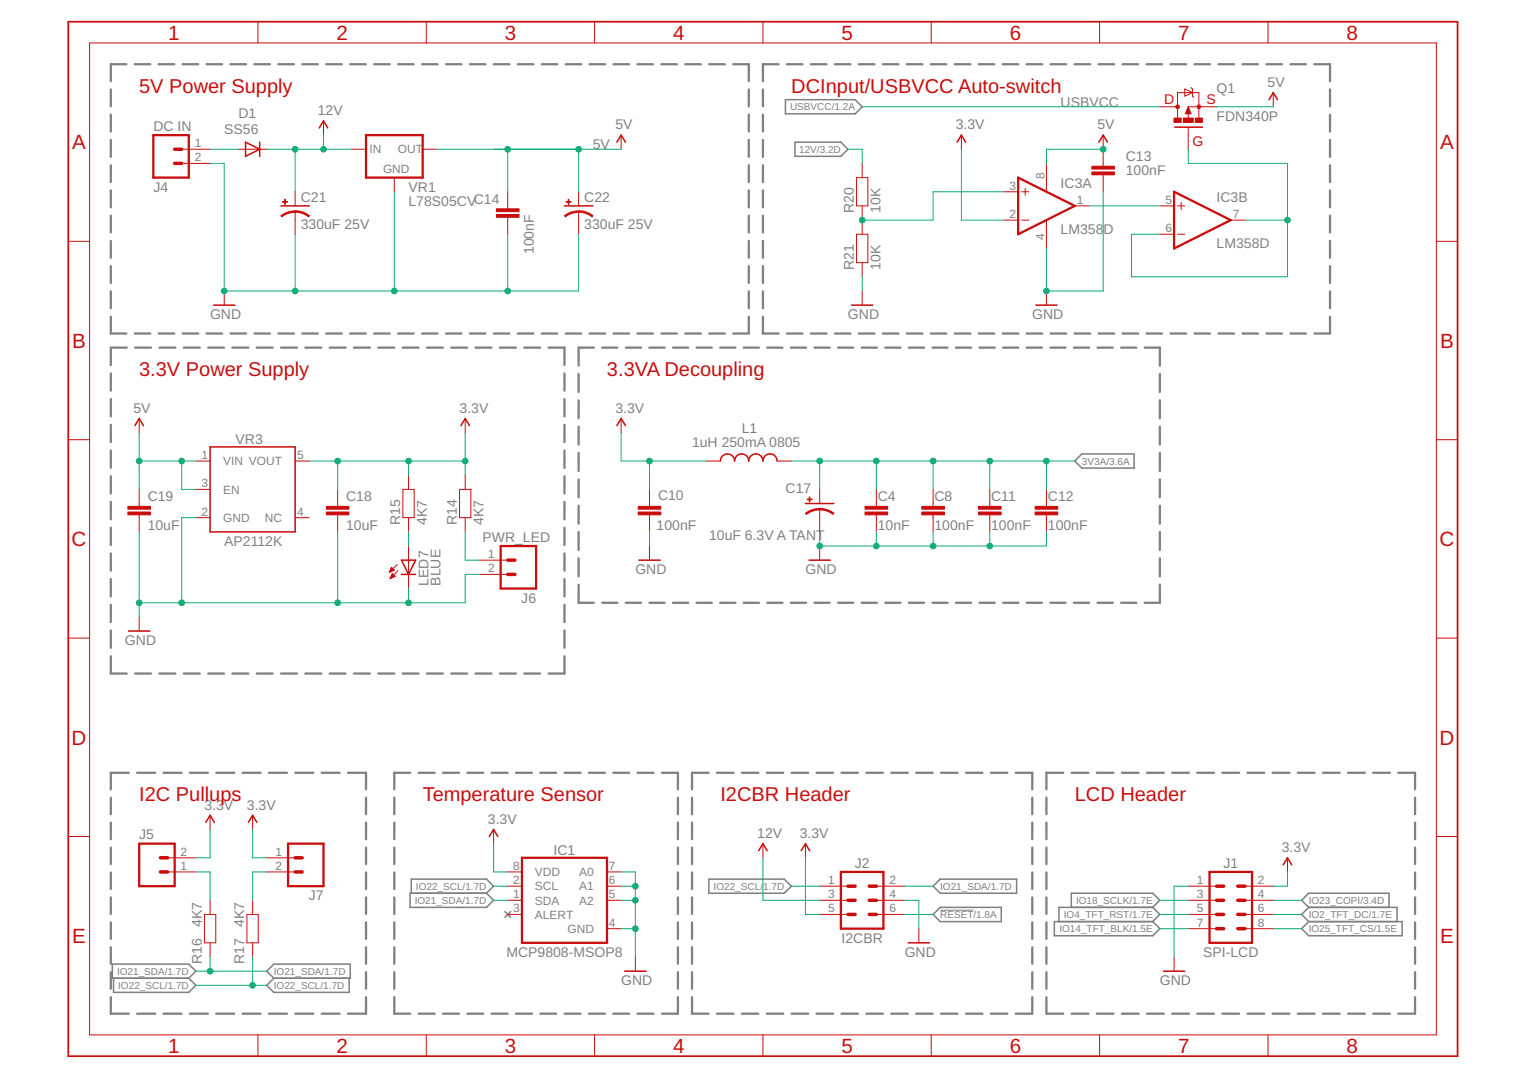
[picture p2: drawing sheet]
<svg xmlns="http://www.w3.org/2000/svg" width="297mm" height="210mm" viewBox="0 0 297 210" stroke-linecap="round" stroke-linejoin="round" font-family="sans-serif">
<g fill="none" stroke="#808080" stroke-width=".44">
<path d="M21.6 17.4v3.3M24.6 12.5h-3v3.3M26.2 12.5h3.1M30.9 12.5h3M35.6 12.5h3M40.2 12.5h3M44.9 12.5h3M49.5 12.5h3.1M54.2 12.5h3M58.8 12.5h3.1M63.5 12.5h3M68.2 12.5h3"/>
<path d="M72.8 12.5h3.1M77.5 12.5h3M82.1 12.5h3.1M86.8 12.5h3M91.5 12.5h3M96.1 12.5h3M100.8 12.5h3M105.5 12.5h3M110.1 12.5h3M114.8 12.5h3M119.4 12.5h3M124.1 12.5h3"/>
<path d="M128.7 12.5h3.1M133.4 12.5h3M138 12.5h3.1M142.7 12.5h3.1v3.3M145.8 17.4v3.3M148.5 17.4v3.3M151.6 12.5h-3.1v3.3M153.2 12.5h3M157.8 12.5h3.1M162.5 12.5h3M167.2 12.5h3M171.9 12.5h3"/>
<path d="M176.5 12.5h3.1M181.2 12.5h3M185.8 12.5h3.1M190.5 12.5h3M195.2 12.5h3M199.8 12.5h3.1M204.5 12.5h3M209.2 12.5h3M213.8 12.5h3.1M218.5 12.5h3.1M223.2 12.5h3M227.8 12.5h3.1"/>
<path d="M232.5 12.5h3M237.2 12.5h3M241.9 12.5h3M246.5 12.5h3.1M251.2 12.5h3M255.8 12.5h3.1v3.3M258.9 17.4v3.3M21.6 22.3v3.3M21.6 27.2v3.3M21.6 32.2v3.3M21.6 37.1v3.3M145.8 22.3v3.3"/>
<path d="M145.8 27.2v3.3M145.8 32.2v3.3M145.8 37.1v3.3M148.5 22.3v3.3M148.5 27.2v3.3M148.5 32.2v3.3M148.5 37.1v3.3M258.9 22.3v3.3M258.9 27.2v3.3M258.9 32.2v3.3M258.9 37.1v3.3M21.6 42v3.3"/>
<path d="M21.6 46.9v3.3M21.6 51.8v3.3M21.6 56.7v3.3M145.8 42v3.3M145.8 46.9v3.3M145.8 51.8v3.3M145.8 56.7v3.3M148.5 42v3.3M148.5 46.9v3.3M148.5 51.8v3.3M148.5 56.7v3.3M258.9 42v3.3"/>
<path d="M258.9 46.9v3.3M258.9 51.8v3.3M258.9 56.7v3.3M21.6 61.7v3.2h3M21.6 72.7v3.4M21.6 77.7v3.4M24.7 67.7h-3.1v3.4M26.2 64.9h3.1M26.3 67.7h3.1M30.9 64.9h3M31 67.7h3.1M35.6 64.9h3"/>
<path d="M35.8 67.7h3.1M40.2 64.9h3M40.5 67.7h3.1M44.9 64.9h3M45.2 67.7h3.1M49.5 64.9h3.1M50 67.7h3.1M54.2 64.9h3M54.7 67.7h3.1M58.8 64.9h3.1M59.4 67.7h3.1M63.5 64.9h3"/>
<path d="M64.2 67.7h3.1M68.2 64.9h3M68.9 67.7h3.1M72.8 64.9h3.1M73.6 67.7h3.2M77.5 64.9h3M78.4 67.7h3.1M82.1 64.9h3.1M83.1 67.7h3.1M86.8 64.9h3M87.8 67.7h3.1M91.5 64.9h3"/>
<path d="M92.6 67.7h3.1M96.1 64.9h3M97.3 67.7h3.1M100.8 64.9h3M102 67.7h3.1M105.5 64.9h3M106.8 67.7h3.1v3.4M109.9 72.7v3.4M109.9 77.7v3.4M110.1 64.9h3M112.6 72.8v3.5M112.6 78v3.4"/>
<path d="M114.8 64.9h3M115.6 67.7h-3v3.5M117.2 67.7h3M119.4 64.9h3M121.8 67.7h3M124.1 64.9h3M126.4 67.7h3M128.7 64.9h3.1M131 67.7h3M133.4 64.9h3M135.6 67.7h3M138 64.9h3.1"/>
<path d="M140.2 67.7h3M144.8 67.7h2.9M145.8 61.7v3.2h-3.1M148.5 61.7v3.2h3.1M149.4 67.7h2.9M153.2 64.9h3M153.9 67.7h3M157.8 64.9h3.1M158.5 67.7h3M162.5 64.9h3M163.1 67.7h3M167.2 64.9h3"/>
<path d="M167.7 67.7h3M171.9 64.9h3M172.3 67.7h3M176.5 64.9h3.1M176.9 67.7h3M181.2 64.9h3M181.5 67.7h2.9M185.8 64.9h3.1M186.1 67.7h2.9M190.5 64.9h3M190.7 67.7h2.9M195.2 64.9h3"/>
<path d="M195.3 67.7h2.9M199.8 64.9h3.1M199.9 67.7h2.9M204.4 67.7h3M204.5 64.9h3M209 67.7h3M209.2 64.9h3M213.6 67.7h3M213.8 64.9h3.1M218.2 67.7h3M218.5 64.9h3.1M222.8 67.7h3v3.5"/>
<path d="M223.2 64.9h3M225.8 72.8v3.5M225.8 78v3.4M227.8 64.9h3.1M232.5 64.9h3M237.2 64.9h3M241.9 64.9h3M246.5 64.9h3.1M251.2 64.9h3M258.9 61.7v3.2h-3.1M21.6 82.7v3.4M21.6 87.7v3.4"/>
<path d="M21.6 92.7v3.4M21.6 97.7v3.4M109.9 82.7v3.4M109.9 87.7v3.4M109.9 92.7v3.4M109.9 97.7v3.4M112.6 83.1v3.5M112.6 88.2v3.5M112.6 93.3v3.5M112.6 98.5v3.5M225.8 83.1v3.5M225.8 88.2v3.5"/>
<path d="M225.8 93.3v3.5M225.8 98.5v3.5M21.6 102.7v3.4M21.6 107.8v3.3M21.6 112.8v3.3M21.6 117.8v3.3M109.9 102.7v3.4M109.9 107.8v3.3M109.9 112.8v3.3M109.9 117.8v3.3M112.6 103.6v3.5M112.6 108.7v3.5"/>
<path d="M112.6 113.9v3.5h3M117.2 117.4h3M121.8 117.4h3M126.4 117.4h3M131 117.4h3M135.6 117.4h3M140.2 117.4h3M144.8 117.4h2.9M149.4 117.4h2.9M153.9 117.4h3M158.5 117.4h3M163.1 117.4h3"/>
<path d="M167.7 117.4h3M172.3 117.4h3M176.9 117.4h3M181.5 117.4h2.9M186.1 117.4h2.9M190.7 117.4h2.9M195.3 117.4h2.9M199.9 117.4h2.9M204.4 117.4h3M209 117.4h3M213.6 117.4h3M218.2 117.4h3"/>
<path d="M225.8 103.6v3.5M225.8 108.7v3.5M225.8 113.9v3.5h-3M21.6 122.8v3.4M21.6 127.8v3.3h3.1M26.3 131.1h3.1M31 131.1h3.1M35.8 131.1h3.1M40.5 131.1h3.1M45.2 131.1h3.1M50 131.1h3.1M54.7 131.1h3.1"/>
<path d="M59.4 131.1h3.1M64.2 131.1h3.1M68.9 131.1h3.1M73.6 131.1h3.2M78.4 131.1h3.1M83.1 131.1h3.1M87.8 131.1h3.1M92.6 131.1h3.1M97.3 131.1h3.1M102 131.1h3.1M109.9 122.8v3.4M109.9 127.8v3.3h-3.1"/>
<path d="M21.6 155.3v3.2M25.1 150.5h-3.5v3.2M26.7 150.5h3.5M31.8 150.5h3.5M37 150.5h3.5M42.1 150.5h3.5M47.2 150.5h3.5M52.3 150.5h3.6M57.5 150.5h3.5M62.6 150.5h3.5M67.7 150.5h3.5v3.2M71.2 155.3v3.2"/>
<path d="M76.8 155.3v3.2M79.9 150.5h-3.1v3.2M81.5 150.5h3.1M86.2 150.5h3.1M91 150.5h3.1M95.7 150.5h3.1M100.4 150.5h3.1M105.2 150.5h3.1M109.9 150.5h3.1M114.6 150.5h3.2M119.4 150.5h3.1M124.1 150.5h3.1"/>
<path d="M128.8 150.5h3.2v3.2M132 155.3v3.2M134.7 155.3v3.2M137.9 150.5h-3.2v3.2M139.6 150.5h3.2M144.4 150.5h3.2M149.2 150.5h3.3M154.1 150.5h3.2M158.9 150.5h3.3M163.8 150.5h3.2M168.6 150.5h3.3M173.5 150.5h3.2"/>
<path d="M178.3 150.5h3.2M183.2 150.5h3.2M188 150.5h3.2M192.9 150.5h3.2M197.7 150.5h3.2v3.2M200.9 155.3v3.2M203.7 155.3v3.2M207 150.5h-3.3v3.2M208.6 150.5h3.3M213.5 150.5h3.2M218.4 150.5h3.2M223.3 150.5h3.2"/>
<path d="M228.2 150.5h3.2M233 150.5h3.3M237.9 150.5h3.3M242.8 150.5h3.3M247.7 150.5h3.3M252.6 150.5h3.3M257.5 150.5h3.3M262.4 150.5h3.3M267.3 150.5h3.3M272.2 150.5h3.2v3.2M275.4 155.3v3.2M21.6 160.2v3.2"/>
<path d="M21.6 165v3.3M21.6 169.9v3.2M21.6 174.7v3.3M21.6 179.6v3.2M71.2 160.2v3.2M71.2 165v3.3M71.2 169.9v3.2M71.2 174.7v3.3M71.2 179.6v3.2M76.8 160.2v3.2M76.8 165v3.3M76.8 169.9v3.2"/>
<path d="M76.8 174.7v3.3M76.8 179.6v3.2M132 160.2v3.2M132 165v3.3M132 169.9v3.2M132 174.7v3.3M132 179.6v3.2M134.7 160.2v3.2M134.7 165v3.3M134.7 169.9v3.2M134.7 174.7v3.3M134.7 179.6v3.2"/>
<path d="M200.9 160.2v3.2M200.9 165v3.3M200.9 169.9v3.2M200.9 174.7v3.3M200.9 179.6v3.2M203.7 160.2v3.2M203.7 165v3.3M203.7 169.9v3.2M203.7 174.7v3.3M203.7 179.6v3.2M275.4 160.2v3.2M275.4 165v3.3"/>
<path d="M275.4 169.9v3.2M275.4 174.7v3.3M275.4 179.6v3.2M21.6 184.4v3.3M21.6 189.3v3.2M21.6 194.2v3.2h3.5M26.7 197.4h3.5M31.8 197.4h3.5M37 197.4h3.5M42.1 197.4h3.5M47.2 197.4h3.5M52.3 197.4h3.6"/>
<path d="M57.5 197.4h3.5M62.6 197.4h3.5M71.2 194.2v3.2h-3.5M71.2 184.4v3.3M71.2 189.3v3.2M76.8 194.2v3.2h3.1M76.8 184.4v3.3M76.8 189.3v3.2M81.5 197.4h3.1M86.2 197.4h3.1M91 197.4h3.1M95.7 197.4h3.1"/>
<path d="M100.4 197.4h3.1M105.2 197.4h3.1M109.9 197.4h3.1M114.6 197.4h3.2M119.4 197.4h3.1M124.1 197.4h3.1M132 194.2v3.2h-3.2M132 184.4v3.3M132 189.3v3.2M134.7 194.2v3.2h3.2M134.7 184.4v3.3M134.7 189.3v3.2"/>
<path d="M139.6 197.4h3.2M144.4 197.4h3.2M149.2 197.4h3.3M154.1 197.4h3.2M158.9 197.4h3.3M163.8 197.4h3.2M168.6 197.4h3.3M173.5 197.4h3.2M178.3 197.4h3.2M183.2 197.4h3.2M188 197.4h3.2M192.9 197.4h3.2"/>
<path d="M200.9 194.2v3.2h-3.2M200.9 184.4v3.3M200.9 189.3v3.2M203.7 194.2v3.2h3.3M203.7 184.4v3.3M203.7 189.3v3.2M208.6 197.4h3.3M213.5 197.4h3.2M218.4 197.4h3.2M223.3 197.4h3.2M228.2 197.4h3.2M233 197.4h3.3"/>
<path d="M237.9 197.4h3.3M242.8 197.4h3.3M247.7 197.4h3.3M252.6 197.4h3.3M257.5 197.4h3.3M262.4 197.4h3.3M267.3 197.4h3.3M275.4 184.4v3.3M275.4 189.3v3.2M275.4 194.2v3.2h-3.2"/>
</g>
<g fill="none" stroke="#808080" stroke-width=".3">
<path d="M152.9 19.4h13.6l1.3 1.4-1.3 1.4h-13.6zM154.7 27.7h9l1.4 1.4-1.4 1.3h-9zM210.6 88.4h10.1v2.7h-10.1l-1.4-1.3zM79.8 173.9h14.9l1.4 1.4-1.4 1.4h-14.9zM80.1 173.9v-2.7h14.6l1.4 1.4-1.4 1.3M98.3 177.5l1.1 1.1M99.4 177.5l-1.1 1.1M138 171.2h14.7l1.3 1.4-1.3 1.3h-14.7zM181.6 172.6l1.4-1.4h14.9v2.7h-14.9zM183 176.7h11.9v2.8h-11.9l-1.4-1.4zM205.2 179.5h19.2l1.4 1.3-1.4 1.4h-19.2zM208.5 176.7v-2.8h15.9l1.4 1.4-1.4 1.4"/>
<path d="M224.4 176.7h-18.3v2.8M224.4 176.7l1.4 1.4-1.4 1.4M254.7 176.7l-1.3-1.4 1.3-1.4h15.7v2.8M254.7 176.7h17.2v2.8M254.7 179.5h18.2v2.7h-18.2l-1.3-1.4zM254.7 176.7l-1.3 1.4 1.3 1.4M21.9 187.7h14.8l1.4 1.4-1.4 1.4h-14.8zM22.1 190.5v2.7h14.6l1.4-1.3-1.4-1.4M51.9 189.1l1.4-1.4h14.9v2.8h-14.9zM53.3 190.5l-1.4 1.4 1.4 1.3h14.7v-2.7"/>
</g>
<path d="M183 177.2h6.5" fill="none" stroke="#808080" stroke-width=".19"/>
<path d="M13.3 4.2h270.4v201.5h-270.4zM231.3 21.8v.2h-.3l.3-.9 .3 .9" fill="none" stroke="#c90d0c" stroke-width=".34"/>
<g fill="none" stroke="#c90d0c" stroke-width=".19">
<path d="M17.4 8.4h262.2v193.1h-262.2zM50.2 4.2v4.2M83 4.2v4.2M115.7 4.2v4.2M148.5 4.2v4.2M181.3 4.2v4.2M214 4.2v4.2M230.6 17.3l1.5 .7-1.5 .7zM231.8 17.1l.3 .2v1.4l.3 .3M246.8 4.2v4.2M247.8 18v2.8M35.4 29.1h5.5"/>
<path d="M35.4 31.8h5.5M46.4 29.1h5.5M57.4 37.3v2.8M63 23.5v2.8M68.5 29.1h2.7M76.8 34.6v2.7M82.3 29.1h2.7M98.8 37.3v3.4M112.6 37.3v2.8M120.9 26.3v2.8M166.7 34.6h2.2v5.5h-2.2zM167.8 31.8v2.8"/>
<path d="M187.1 26.3v2.8M195.4 37.3h2.8M198.9 37.3h1.4M199.6 36.7v1.3M203.7 31.8v5.5M214.7 26.3v6.1M214.7 34v3.3M225.8 20.8h3.4M229.2 23v-5h4.2v5M229.9 39.4v1.4M231.3 20.8h5.5M231.3 20.8l.5 1.4h-1.1z"/>
<path d="M231.3 22v1M231.3 24.9v4.2M13.3 47h4.1M43.6 56.7v2.7M57.4 41.2v4.4M98.8 42.3v3.3M112.6 41.2v4.4M166.7 45.6h2.2v5.5h-2.2zM167.8 40.1v5.5M167.8 51.1v2.8M167.8 56.7v2.7M195.4 42.9h2.8"/>
<path d="M198.9 42.9h1.4M203.7 42.9v5.5M203.7 56.7v2.7M209.2 40.1h2.8M225.8 40.1h2.7M225.8 45.6h2.7M229.2 40.1h1.4M229.2 45.6h1.4M239.6 42.9h2.7M279.6 47h4.1M13.3 85.6h4.1M27.1 81.5v2.7"/>
<path d="M27.1 95.3v3.3M38.1 89.8h2.8M38.1 95.3h2.8M57.4 89.8h2.8M65.7 95.3v3.3M78.4 95.3h2.2v5.5h-2.2zM79.5 92.5v2.8M89.5 95.3h2.2v5.5h-2.2zM90.6 81.5v2.7M90.6 92.5v2.8M120.9 81.5v2.7M126.4 95.3v3.3"/>
<path d="M137.5 89.8h2.7M151.3 89.8h2.7M159.6 95.3v2.7M159.6 99.1v4.5M170.6 95.3v3.3M181.6 95.3v3.3M192.7 95.3v3.3M203.7 95.3v3.3M279.6 85.6h4.1M27.1 100.2v3.4M38.1 100.8h2.8M57.4 100.8h2.8"/>
<path d="M65.7 100.2v3.4M75.8 111.3h.3M75.9 111.2h.4M75.9 111.1h.8M75.9 112.6l.1 .1M76 112.5h.3M76 110.9h.7M76.1 112.4h.5M76.1 110.8h.4M76.1 112.2h.8M76.1 110.7h.3M76.2 112.1h.6"/>
<path d="M76.2 110.5h.1M76.2 110.5l.6 .5-1 .4zM76.2 112h.4M76.3 111.9h.2M76.3 111.7h.1M76.9 112.2l-.6-.5-.4 1M76.9 112.2l-1 .5M77.3 109.9l-1.5 1.5M77.4 111.1l-1.5 1.6M79.5 100.8v2.8M79.5 106.3v8.3M90.6 100.8v2.8"/>
<path d="M93.3 109.1h5.5M93.3 111.8h5.5M126.4 100.2v3.4M126.4 106.3v2.8M159.6 106.3v2.8M170.6 100.2v3.4M181.6 100.2v3.4M192.7 100.2v3.4M203.7 100.2v3.4M13.3 124.2h4.1M27.1 120.1v2.8M279.6 124.2h4.1"/>
<path d="M40.9 158.7v2.8M49.2 158.7v2.8M13.3 162.9h4.1M32.6 169.8h5.5M32.6 167h5.5M39.8 178.1h2.2v5.5h-2.2zM40.9 175.3v2.8M48.1 178.1h2.2v5.5h-2.2zM49.2 175.3v2.8M51.9 169.8h5.5M51.9 167h5.5M96.1 161.5v2.8"/>
<path d="M98.8 172.6h2.8M98.8 178.1h2.8M98.8 169.8h2.8M98.8 175.3h2.8M118.2 172.6h2.7M118.2 169.8h2.7M118.2 175.3h2.7M148.5 164.3v2.7M156.8 164.3v2.7M159.6 172.6h5.5M159.6 178.1h5.5M159.6 175.3h5.5"/>
<path d="M170.6 172.6h5.5M170.6 178.1h5.5M170.6 175.3h5.5M231.3 172.6h5.5M231.3 178.1h5.5M231.3 175.3h5.5M242.3 172.6h5.5M242.3 178.1h5.5M242.3 175.3h5.5M250.6 167v2.8M279.6 162.9h4.1M40.9 183.6v2.7"/>
<path d="M49.2 183.6v2.7M118.2 180.8h2.7M123.7 186.3v2.8M178.9 180.8v2.8M228.5 186.3v2.8M231.3 180.8h5.5M242.3 180.8h5.5M50.2 201.5v4.2M83 201.5v4.2M115.7 201.5v4.2M148.5 201.5v4.2M181.3 201.5v4.2"/>
<path d="M214 201.5v4.2M246.8 201.5v4.2"/>
</g>
<g fill="none" stroke="#c90d0c" stroke-width=".3">
<path d="M247 19.4l.8-1.4 .9 1.4M47.8 27.7l2.7 1.4-2.7 1.3zM50.5 27.7v2.7M62.1 24.9l.9-1.4 .8 1.4M120.1 27.7l.8-1.4 .9 1.4M186.3 27.7l.8-1.4 .9 1.4M213.9 27.7l.8-1.4 .9 1.4M228.7 24.8h5.4M41.6 59.4h4.1M54.7 40.1h5.5M109.9 40.1h5.5M165.8 59.4h4.1"/>
<path d="M201.6 59.4h4.2M26.3 82.9l.8-1.4 .8 1.4M40.9 87h16.5v16.6h-16.5zM89.7 82.9l.9-1.4 .8 1.4M120.1 82.9l.8-1.4 .9 1.4M140.2 89.8a1.38 1.38 0 0 1 1.4-1.4 1.38 1.38 0 0 1 1.4 1.4 1.39 1.39 0 0 1 1.4-1.4 1.39 1.39 0 0 1 1.4 1.4 1.38 1.38 0 0 1 1.3-1.4 1.38 1.38 0 0 1 1.4 1.4 1.38 1.38 0 0 1 1.4-1.4 1.38 1.38 0 0 1 1.4 1.4M156.8 98h5.5M78.1 109.1h2.8l-1.4 2.7zM78.1 111.8h2.8M124.4 109.1h4.1M157.5 109.1h4.1M25 122.9h4.2"/>
<path d="M40.1 160.1l.8-1.4 .8 1.4M48.3 160.1l.9-1.4 .8 1.4M95.2 162.9l.9-1.4 .8 1.4M147.7 165.7l.8-1.4 .8 1.4M156 165.7l.8-1.4 .8 1.4M249.8 168.4l.8-1.4 .8 1.4M121.6 189.1h4.2M176.8 183.6h4.1M226.5 189.1h4.1"/>
</g>
<g fill="#c90d0c" stroke="#c90d0c" stroke-width=".19">
<path d="M159.6 99h.3a4.4 4.4 0 0 1 2.4 .9l-.1 .3a4.1 4.1 0 0 0-2.6-.9z" fill-rule="evenodd"/>
<path d="M156.8 99.9l.7-.4 1.2-.4 .9-.1v.3a4.4 4.4 0 0 0-2.6 .9z" fill-rule="evenodd"/>
<path d="M112.6 41h.3a4.4 4.4 0 0 1 2.5 1l-.1 .2a4.3 4.3 0 0 0-2.7-.9z" fill-rule="evenodd"/>
<path d="M109.9 42l.2-.2a4.4 4.4 0 0 1 2.5-.7v.2l-.5 .1a3.8 3.8 0 0 0-2.1 .8z" fill-rule="evenodd"/>
<path d="M57.4 41h.3a4.4 4.4 0 0 1 2.5 1l-.1 .2a4.3 4.3 0 0 0-2.7-.9z" fill-rule="evenodd"/>
<path d="M54.7 42l.2-.2a4.4 4.4 0 0 1 2.5-.7v.2l-.5 .1a4 4 0 0 0-2.1 .8z" fill-rule="evenodd"/>
<circle cx="233.4" cy="20.8" r=".36"/>
<circle cx="229.2" cy="20.8" r=".37"/>
</g>
<g fill="#c90d0c" stroke="#c90d0c" stroke-width=".19">
<path d="M157.1 97.2h1v.1h-1z"/>
<path d="M157.5 96.8h.1v.9h-.1z"/>
<path d="M96.6 41.8h4.4v.5h-4.4z"/>
<path d="M96.6 40.7h4.4v.5h-4.4z"/>
<path d="M212.5 33.5h4.4v.5h-4.4z"/>
<path d="M212.5 32.4h4.4v.5h-4.4z"/>
<path d="M232.7 23h1.4v.8h-1.4z"/>
<path d="M228.5 23h1.4v.8h-1.4z"/>
<path d="M230.3 23h2v.8h-2z"/>
<path d="M168.4 99.7h4.4v.5h-4.4z"/>
<path d="M168.4 98.6h4.4v.5h-4.4z"/>
<path d="M124.2 99.7h4.4v.5h-4.4z"/>
<path d="M124.2 98.6h4.4v.5h-4.4z"/>
<path d="M179.4 99.7h4.4v.5h-4.4z"/>
<path d="M179.4 98.6h4.4v.5h-4.4z"/>
<path d="M190.5 99.7h4.4v.5h-4.4z"/>
<path d="M190.5 98.6h4.4v.5h-4.4z"/>
<path d="M201.5 99.7h4.4v.5h-4.4z"/>
<path d="M201.5 98.6h4.4v.5h-4.4z"/>
<path d="M110.2 39.2h.9v.2h-.9z"/>
<path d="M110.6 38.8h.1v1h-.1z"/>
<path d="M55 39.2h1v.2h-1z"/>
<path d="M55.4 38.8h.1v1h-.1z"/>
<path d="M24.9 99.7h4.4v.5h-4.4z"/>
<path d="M24.9 98.6h4.4v.5h-4.4z"/>
<path d="M63.5 99.7h4.4v.5h-4.4z"/>
<path d="M63.5 98.6h4.4v.5h-4.4z"/>
</g>
<path d="M29.8 26.3h6.9v8.3h-6.9zM71.2 26.3h11.1v8.3h-11.1zM198.2 34.6l11 5.5-11 5.5zM228.5 37.3l11.1 5.6-11.1 5.5zM97.5 106.3h6.9v8.3h-6.9zM27.1 164.3h6.9v8.3h-6.9zM56.1 164.3h6.9v8.3h-6.9zM101.6 167h16.6v16.6h-16.6zM163.7 169.8h8.3v11h-8.3zM235.4 169.8h8.3v13.8h-8.3z" fill="none" stroke="#c90d0c" stroke-width=".44"/>
<g fill="none" stroke="#c90d0c" stroke-width=".68">
<path d="M34 31.8h1.4M34 29.1h1.4M98.8 111.8h1.4M98.8 109.1h1.4M31.2 167h1.4M31.2 169.8h1.4M57.4 167h1.4M57.4 169.8h1.4M165.1 178.1h1.4M165.1 172.6h1.4M165.1 175.3h1.4M169.2 178.1h1.4"/>
<path d="M169.2 172.6h1.4M169.2 175.3h1.4M236.8 178.1h1.4M236.8 172.6h1.4M236.8 175.3h1.4M240.9 178.1h1.4M240.9 172.6h1.4M240.9 175.3h1.4M236.8 180.8h1.4M240.9 180.8h1.4"/>
</g>
<g fill="none" stroke="#0dab76" stroke-width=".19">
<path d="M40.9 31.8h2.7v24.9h69v-11.1M40.9 29.1h5.5M51.9 29.1h16.6M57.4 29.1v8.2M63 26.3v2.8M76.8 37.3v19.4M85 29.1h35.9M98.8 29.1v8.2M112.6 29.1v8.2M165.1 29.1h2.7v2.7M167.8 20.8h58M187.1 29.1v13.8h8.3"/>
<path d="M195.4 37.3h-13.8v5.6h-13.8M214.7 37.3v19.4h-11v-8.3M214.7 29.1h-11v2.7M231.3 29.1v2.7h19.3v22.1h-30.3v-8.3h5.5M236.8 20.8h11M57.4 45.6v11.1M98.8 45.6v11.1M167.8 53.9v2.8M212 40.1h13.8M242.3 42.9h8.3M27.1 84.2v11.1M27.1 89.8h11"/>
<path d="M35.4 89.8v5.5h2.7M60.2 89.8h30.4M65.7 89.8v5.5M79.5 89.8v2.7M90.6 84.2v8.3M120.9 84.2v5.6h16.6M126.4 89.8v5.5M154 89.8h55.2M159.6 89.8v5.5M170.6 89.8v5.5M181.6 89.8v5.5M192.7 89.8v5.5"/>
<path d="M203.7 89.8v5.5M27.1 103.6v16.5M38.1 100.8h-2.7v16.6M65.7 103.6v13.8M79.5 103.6v2.7M79.5 114.6v2.8M90.6 103.6v5.5h2.7M93.3 111.8h-2.7v5.6h-63.5M126.4 103.6v2.7M159.6 103.6v2.7h44.1v-2.7M170.6 103.6v2.7M181.6 103.6v2.7"/>
<path d="M192.7 103.6v2.7M38.1 169.8h2.8v5.5M40.9 161.5v5.5h-2.8M49.2 161.5v5.5h2.7M51.9 169.8h-2.7v5.5M96.1 164.3v5.5h2.7M96.1 175.3h2.7M96.1 172.6h2.7M120.9 169.8h2.8v16.5M120.9 175.3h2.8M120.9 172.6h2.8M148.5 167v8.3h11.1"/>
<path d="M154 172.6h5.6M156.8 167v11.1h2.8M176.1 175.3h2.8v5.5M176.1 172.6h5.5M176.1 178.1h5.5M225.8 175.3h5.5M225.8 178.1h5.5M231.3 172.6h-2.8v13.7M247.8 175.3h5.6M247.8 178.1h5.6M250.6 169.8v2.8h-2.8M38.1 191.9h13.8"/>
<path d="M38.1 189.1h13.8M40.9 186.3v2.8M49.2 186.3v5.6M120.9 180.8h2.8M225.8 180.8h5.5M247.8 180.8h5.6"/>
</g>
<g fill="#0dab76" stroke="#0dab76" stroke-width=".19">
<circle cx="43.6" cy="56.7" r=".55"/>
<circle cx="57.4" cy="56.7" r=".55"/>
<circle cx="76.8" cy="56.7" r=".55"/>
<circle cx="98.8" cy="56.7" r=".55"/>
<circle cx="203.7" cy="56.7" r=".55"/>
<circle cx="170.6" cy="106.3" r=".55"/>
<circle cx="159.6" cy="106.3" r=".55"/>
<circle cx="181.6" cy="106.3" r=".55"/>
<circle cx="192.7" cy="106.3" r=".55"/>
<circle cx="65.7" cy="117.4" r=".55"/>
<circle cx="27.1" cy="117.4" r=".55"/>
<circle cx="35.4" cy="117.4" r=".55"/>
<circle cx="79.5" cy="117.4" r=".55"/>
<circle cx="123.7" cy="180.8" r=".55"/>
<circle cx="123.7" cy="175.3" r=".55"/>
<circle cx="123.7" cy="172.6" r=".55"/>
<circle cx="98.8" cy="29.1" r=".55"/>
<circle cx="112.6" cy="29.1" r=".55"/>
<circle cx="214.7" cy="29.1" r=".55"/>
<circle cx="27.1" cy="89.8" r=".55"/>
<circle cx="35.4" cy="89.8" r=".55"/>
<circle cx="159.6" cy="89.8" r=".55"/>
<circle cx="170.6" cy="89.8" r=".55"/>
<circle cx="181.6" cy="89.8" r=".55"/>
<circle cx="192.7" cy="89.8" r=".55"/>
<circle cx="203.7" cy="89.8" r=".55"/>
<circle cx="167.8" cy="42.9" r=".55"/>
<circle cx="250.6" cy="42.9" r=".55"/>
<circle cx="126.4" cy="89.8" r=".55"/>
<circle cx="65.7" cy="89.8" r=".55"/>
<circle cx="90.6" cy="89.8" r=".55"/>
<circle cx="79.5" cy="89.8" r=".55"/>
<circle cx="49.2" cy="191.9" r=".55"/>
<circle cx="40.9" cy="189.1" r=".55"/>
<circle cx="57.4" cy="29.1" r=".55"/>
<circle cx="63" cy="29.1" r=".55"/>
</g>
<g font-size="4" fill="#c90d0c">
<text x="32.7" y="7.7">1</text>
<text x="65.5" y="7.7">2</text>
<text x="98.3" y="7.7">3</text>
<text x="131" y="7.7">4</text>
<text x="163.8" y="7.7">5</text>
<text x="196.6" y="7.7">6</text>
<text x="229.3" y="7.7">7</text>
<text x="262.1" y="7.7">8</text>
<text x="14" y="29.1">A</text>
<text x="280.3" y="29.1">A</text>
<text x="14" y="67.7">B</text>
<text x="280.3" y="67.7">B</text>
<text x="13.9" y="106.4">C</text>
<text x="280.2" y="106.4">C</text>
<text x="13.9" y="145">D</text>
<text x="280.2" y="145">D</text>
<text x="14" y="183.6">E</text>
<text x="280.3" y="183.6">E</text>
<text x="32.7" y="205">1</text>
<text x="65.5" y="205">2</text>
<text x="98.3" y="205">3</text>
<text x="131" y="205">4</text>
<text x="163.8" y="205">5</text>
<text x="196.6" y="205">6</text>
<text x="229.3" y="205">7</text>
<text x="262.1" y="205">8</text>
</g>
<g font-size="3.9" fill="#c90d0c">
<text x="27.1" y="18">5V Power Supply</text>
<text x="154" y="18">DCInput/USBVCC Auto-switch</text>
<text x="27.1" y="73.2">3.3V Power Supply</text>
<text x="118.2" y="73.2">3.3VA Decoupling</text>
<text x="27.1" y="156">I2C Pullups</text>
<text x="82.3" y="156">Temperature Sensor</text>
<text x="140.2" y="156">I2CBR Header</text>
<text x="209.2" y="156">LCD Header</text>
</g>
<g font-size="2.7" fill="#808080">
<text x="246.7" y="16.9">5V</text>
<text x="46.4" y="23">D1</text>
<text x="61.9" y="22.4">12V</text>
<text x="206.5" y="20.8">USBVCC</text>
<text x="236.8" y="23.5">FDN340P</text>
<text x="236.8" y="18">Q1</text>
<text x="29.8" y="25.5">DC IN</text>
<text x="43.6" y="26.1">SS56</text>
<text x="115.4" y="29.1">5V</text>
<text x="119.8" y="25.2">5V</text>
<text x="186" y="25.2">3.3V</text>
<text x="213.6" y="25.2">5V</text>
<text x="219.2" y="34.2">100nF</text>
<text x="219.2" y="31.4">C13</text>
<text x="29.8" y="37.3">J4</text>
<text x="58.5" y="39.4">C21</text>
<text x="79.5" y="40.1">L78S05CVC14</text>
<text x="79.5" y="37.3">VR1</text>
<text x="113.7" y="39.4">C22</text>
<text x="166.2" y="41.5" transform="rotate(-90 166.2 41.5)">R20</text>
<text x="171.4" y="41.5" transform="rotate(-90 171.4 41.5)">10K</text>
<text x="206.5" y="36.7">IC3A</text>
<text x="236.8" y="39.4">IC3B</text>
<text x="58.5" y="44.7">330uF 25V</text>
<text x="113.7" y="44.7">330uF 25V</text>
<text x="206.5" y="45.6">LM358</text>
<text x="214.8" y="45.6">D</text>
<text x="103.9" y="49.5" transform="rotate(-90 103.9 49.5)">100nF</text>
<text x="166.2" y="52.5" transform="rotate(-90 166.2 52.5)">R21</text>
<text x="171.4" y="52.5" transform="rotate(-90 171.4 52.5)">10K</text>
<text x="236.8" y="48.4">LM358D</text>
<text x="40.9" y="62.2">GND</text>
<text x="165.1" y="62.2">GND</text>
<text x="200.9" y="62.2">GND</text>
<text x="26" y="80.4">5V</text>
<text x="89.5" y="80.4">3.3V</text>
<text x="119.8" y="80.4">3.3V</text>
<text x="45.9" y="86.5">VR3</text>
<text x="134.7" y="87">1uH 250mA 0805</text>
<text x="144.4" y="84.2">L1</text>
<text x="152.9" y="96">C17</text>
<text x="28.7" y="97.6">C19</text>
<text x="67.4" y="97.6">C18</text>
<text x="128.1" y="97.4">C10</text>
<text x="170.9" y="97.6">C4</text>
<text x="181.9" y="97.6">C8</text>
<text x="192.9" y="97.6">C11</text>
<text x="204" y="97.6">C12</text>
<text x="28.7" y="103.1">10uF</text>
<text x="43.6" y="106.3">AP2112K</text>
<text x="67.4" y="103.1">10uF</text>
<text x="77.9" y="102.2" transform="rotate(-90 77.9 102.2)">R15</text>
<text x="83.1" y="102.2" transform="rotate(-90 83.1 102.2)">4K7</text>
<text x="88.9" y="102.2" transform="rotate(-90 88.9 102.2)">R14</text>
<text x="93.9" y="105.5">PWR_LED</text>
<text x="94.1" y="102.2" transform="rotate(-90 94.1 102.2)">4K7</text>
<text x="127.8" y="103.1">100nF</text>
<text x="138" y="105.1">10uF 6.3V A TANT</text>
<text x="170.9" y="103.1">10nF</text>
<text x="181.9" y="103.1">100nF</text>
<text x="192.9" y="103.1">100nF</text>
<text x="204" y="103.1">100nF</text>
<text x="123.7" y="111.8">GND</text>
<text x="156.8" y="111.8">GND</text>
<text x="83.4" y="114" transform="rotate(-90 83.4 114)">LED7</text>
<text x="85.7" y="114" transform="rotate(-90 85.7 114)">BLUE</text>
<text x="101.5" y="117.4">J6</text>
<text x="24.3" y="125.6">GND</text>
<text x="39.8" y="157.6">3.3V</text>
<text x="48.1" y="157.6">3.3V</text>
<text x="95" y="160.4">3.3V</text>
<text x="27.1" y="163.4">J5</text>
<text x="107.8" y="166.5">IC1</text>
<text x="147.4" y="163.2">12V</text>
<text x="155.7" y="163.2">3.3V</text>
<text x="249.5" y="165.9">3.3V</text>
<text x="166.4" y="169">J2</text>
<text x="238.1" y="169">J1</text>
<text x="60.1" y="175.3">J7</text>
<text x="39.3" y="180.5" transform="rotate(-90 39.3 180.5)">4K7</text>
<text x="47.5" y="180.5" transform="rotate(-90 47.5 180.5)">4K7</text>
<text x="163.8" y="183.6">I2CBR</text>
<text x="39.3" y="187.7" transform="rotate(-90 39.3 187.7)">R16</text>
<text x="47.5" y="187.7" transform="rotate(-90 47.5 187.7)">R17</text>
<text x="98.6" y="186.3">MCP9808-MSOP8</text>
<text x="120.9" y="191.9">GND</text>
<text x="176.1" y="186.3">GND</text>
<text x="225.8" y="191.9">GND</text>
<text x="234.2" y="186.3">SPI-LCD</text>
</g>
<g font-size="2.7" fill="#c90d0c">
<text x="226.6" y="20.2">D</text>
<text x="234.9" y="20.2">S</text>
<text x="232.1" y="28.5">G</text>
</g>
<g font-size="2.3" fill="#808080">
<text x="37.9" y="28.7">1</text>
<text x="71.9" y="29.8">IN</text>
<text x="77.5" y="29.8">OUT</text>
<text x="37.9" y="31.4">2</text>
<text x="74.6" y="33.8">GND</text>
<text x="203.3" y="34.8" transform="rotate(-90 203.3 34.8)">8</text>
<text x="196.5" y="37">3</text>
<text x="209.6" y="39.7">1</text>
<text x="226.9" y="39.7">5</text>
<text x="196.5" y="42.5">2</text>
<text x="203.3" y="46.7" transform="rotate(-90 203.3 46.7)">4</text>
<text x="226.9" y="45.2">6</text>
<text x="240" y="42.5">7</text>
<text x="39.2" y="89.4">1</text>
<text x="57.8" y="89.4">5</text>
<text x="39.2" y="94.9">3</text>
<text x="43.4" y="90.6">VIN VOUT</text>
<text x="39.2" y="100.4">2</text>
<text x="43.4" y="101.6">GND</text>
<text x="43.4" y="96.1">EN</text>
<text x="51.5" y="101.6">NC</text>
<text x="57.8" y="100.4">4</text>
<text x="95" y="108.7">1</text>
<text x="95" y="111.5">2</text>
<text x="35.1" y="166.6">2</text>
<text x="53.6" y="166.6">1</text>
<text x="35.1" y="169.4">1</text>
<text x="53.6" y="169.4">2</text>
<text x="99.9" y="172.2">2</text>
<text x="99.9" y="169.4">8</text>
<text x="104.1" y="173.4">SCL</text>
<text x="104.1" y="170.6">VDD</text>
<text x="112.8" y="170.6">A0</text>
<text x="112.8" y="173.4">A1</text>
<text x="118.5" y="169.4">7</text>
<text x="118.5" y="172.2">6</text>
<text x="161.2" y="172.2">1</text>
<text x="173.1" y="172.2">2</text>
<text x="233" y="172.2">1</text>
<text x="244.9" y="172.2">2</text>
<text x="99.9" y="177.7">3</text>
<text x="99.9" y="174.9">1</text>
<text x="104.1" y="178.9">ALERT</text>
<text x="104.1" y="176.1">SDA</text>
<text x="112.8" y="176.1">A2</text>
<text x="118.5" y="174.9">5</text>
<text x="161.2" y="177.7">5</text>
<text x="161.2" y="174.9">3</text>
<text x="173.1" y="177.7">6</text>
<text x="173.1" y="174.9">4</text>
<text x="233" y="177.7">5</text>
<text x="233" y="174.9">3</text>
<text x="244.9" y="177.7">6</text>
<text x="244.9" y="174.9">4</text>
<text x="110.4" y="181.6">GND</text>
<text x="118.5" y="180.4">4</text>
<text x="233" y="180.4">7</text>
<text x="244.9" y="180.4">8</text>
</g>
<g font-size="1.9" fill="#808080">
<text x="153.8" y="21.5">USBVCC/1.2A</text>
<text x="155.6" y="29.7">12V/3.2D</text>
<text x="210.6" y="90.5">3V3A/3.6A</text>
<text x="81" y="173.2">IO22_SCL/1.7D</text>
<text x="138.9" y="173.2">IO22_SCL/</text>
<text x="148.5" y="173.2">1.7D</text>
<text x="183" y="173.2">IO21_SDA/1.7D</text>
<text x="80.7" y="176">IO21_SDA/1.7D</text>
<text x="183" y="178.8">RESET/1.8A</text>
<text x="207.1" y="178.7">IO4_TFT_RST/1.7E</text>
<text x="209.4" y="176">IO18_SCLK/1.7E</text>
<text x="254.7" y="176">IO23_COPI/3.4D</text>
<text x="254.7" y="178.8">IO2_TFT_DC/1.7E</text>
<text x="206.2" y="181.5">IO14_TFT_BLK/1.5E</text>
<text x="254.7" y="181.5">IO25_TFT_CS/1.5E</text>
<text x="22.8" y="189.8">IO21_SDA/1.7D</text>
<text x="53.3" y="189.8">IO21_SDA/1.7D</text>
<text x="23" y="192.5">IO22_SCL/1.7D</text>
<text x="53.3" y="192.5">IO22_SCL/1.7D</text>
</g>
</svg>
